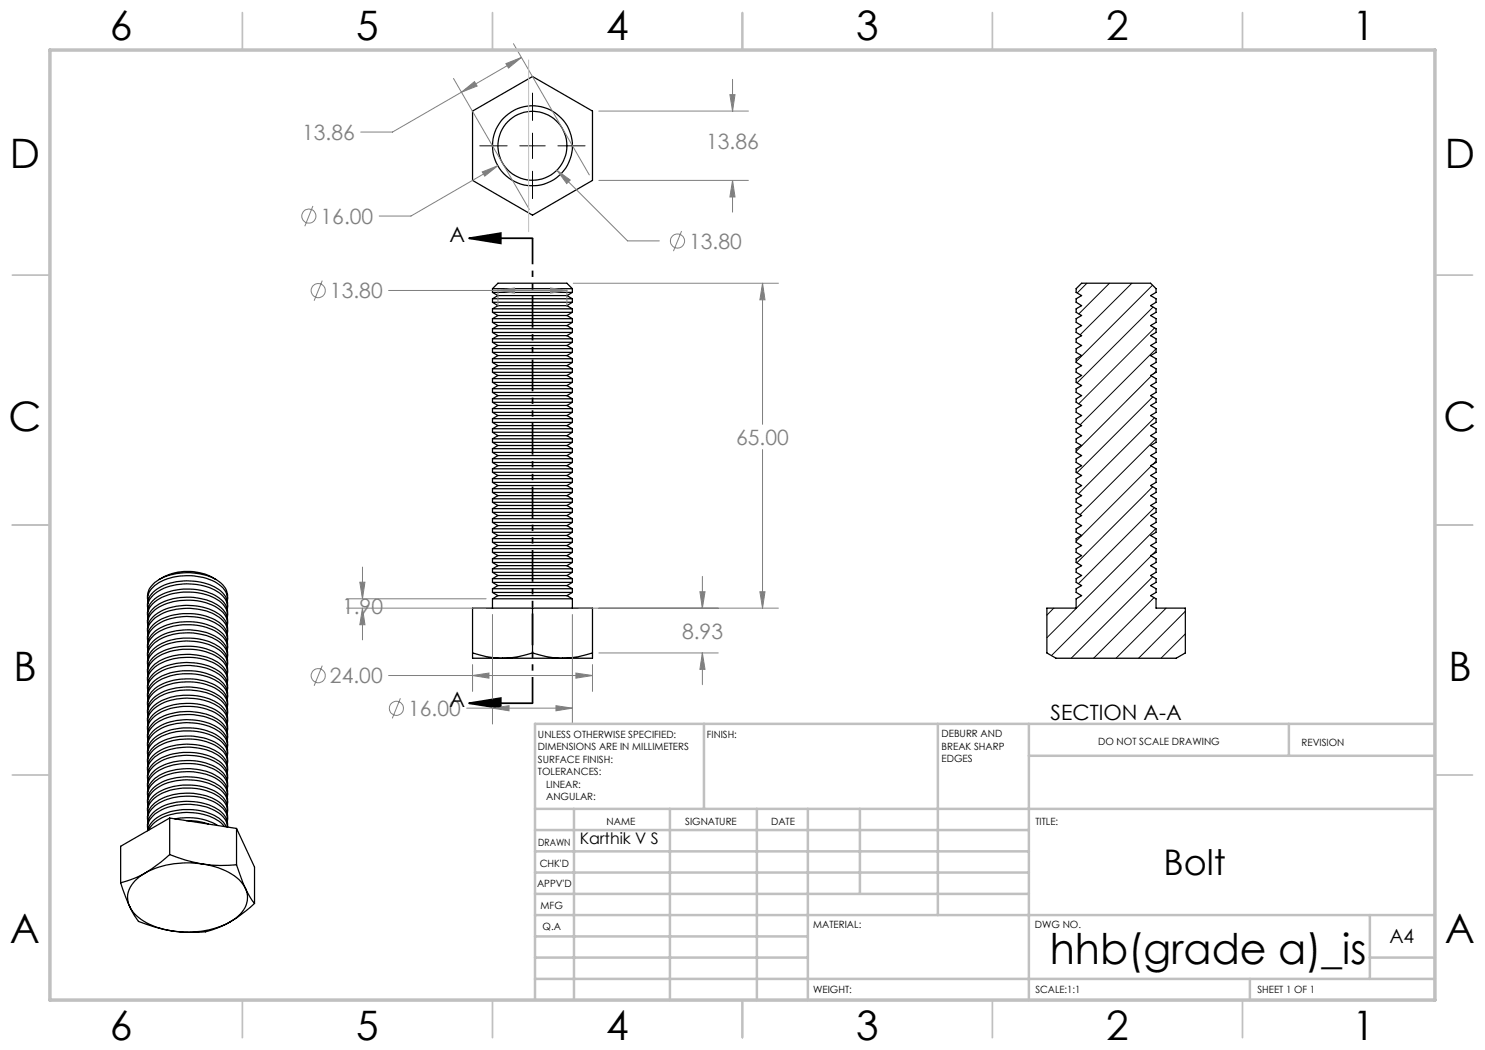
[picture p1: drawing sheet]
<svg xmlns="http://www.w3.org/2000/svg" width="297mm" height="210mm" viewBox="0 0 297 210" stroke-linecap="round" stroke-linejoin="round" font-family="sans-serif">
<g fill="none" stroke="#000" stroke-width=".25">
<path d="M94.5 22.2l12-6.9 12 6.9v13.9l-12 6.9-12-6.9zM98.5 58.5h16M98.5 57.7h16M98.5 59.8h16M98.5 57.7l1.1-1.1h13.8l1.1 1.1M98.5 57.7v.8M98.5 59.8v.7M98.5 58.5l1.1 .6M99.6 59.1h13.8M99.6 59.1l-1.1 .7M113.4 59.1l1.1 .7M114.5 57.7v.8"/>
<path d="M114.5 59.8v.7M114.5 58.5l-1.1 .6M215.2 57.7l1.1-1.1h13.8l1.1 1.1v.8l-1.1 .6 1.1 .7v.7l-1.1 .6 1.1 .7v.7l-1.1 .6 1.1 .6v.8l-1.1 .6 1.1 .6v.8l-1.1 .6 1.1 .7v.7l-1.1 .6 1.1 .6v.8l-1.1 .6 1.1 .6v.8l-1.1 .6 1.1 .7v.7l-1.1 .6 1.1 .6v.8l-1.1 .6 1.1 .6v.8l-1.1 .6 1.1 .7v.7l-1.1 .6 1.1 .6v.8l-1.1 .6 1.1 .6v.8l-1.1 .6 1.1 .7v.7l-1.1 .6 1.1 .7v.7l-1.1 .6 1.1 .6v.8l-1.1 .6 1.1 .6v.8l-1.1 .6 1.1 .7v.7l-1.1 .6 1.1 .6v.8l-1.1 .6 1.1 .6v.8l-1.1 .6 1.1 .7v.7l-1.1 .6 1.1 .6v.8l-1.1 .6 1.1 .6v.8l-1.1 .6 1.1 .7v.7l-1.1 .6 1.1 .6v.8l-1.1 .6 1.1 .6v.8l-1.1 .6 1.1 .7v.7l-1.1 .6 1.1 .7v.7l-1.1 .6 1.1 .6v.8l-1.1 .6 1.1 .6v.8l-1.1 .6 1.1 .7v1.8h5.9v9l-1.9 1h-24l-1.8-1v-9h5.8v-1.8l1.1-.7-1.1-.6v-.8l1.1-.6-1.1-.6v-.8l1.1-.6-1.1-.6v-.7l1.1-.7-1.1-.6v-.7l1.1-.7-1.1-.6v-.8l1.1-.6-1.1-.6v-.8l1.1-.6-1.1-.6v-.7l1.1-.7-1.1-.6v-.8l1.1-.6-1.1-.6v-.8l1.1-.6-1.1-.6v-.7l1.1-.7-1.1-.6v-.8l1.1-.6-1.1-.6v-.8l1.1-.6-1.1-.6v-.7l1.1-.7-1.1-.6v-.8l1.1-.6-1.1-.6v-.8l1.1-.6-1.1-.6v-.7l1.1-.7-1.1-.6v-.7l1.1-.7-1.1-.6v-.8l1.1-.6-1.1-.6v-.8l1.1-.6-1.1-.6v-.7l1.1-.7-1.1-.6v-.8l1.1-.6-1.1-.6v-.8l1.1-.6-1.1-.6v-.7l1.1-.7-1.1-.6v-.8l1.1-.6-1.1-.6v-.8l1.1-.6-1.1-.6v-.7l1.1-.7-1.1-.6v-.8l1.1-.6-1.1-.6v-.8l1.1-.6-1.1-.6v-.7l1.1-.7-1.1-.6v-.7l1.1-.7-1.1-.6zM98.5 60.5h16M98.5 62.5h16M98.5 61.8h16M98.5 64.5h16M98.5 63.7h16M98.5 66.5h16M98.5 65.7h16M98.5 68.5h16M98.5 67.8h16"/>
<path d="M98.5 70.5h16M98.5 69.7h16M98.5 72.5h16M98.5 71.7h16M98.5 74.5h16M98.5 73.8h16M98.5 76.5h16M98.5 75.7h16M98.5 78.5h16M98.5 77.7h16M98.5 79.8h16M98.5 61.8v.7"/>
<path d="M98.5 63.7v.8M98.5 65.7v.8M98.5 67.8v.7M98.5 69.7v.8M98.5 71.7v.8M98.5 73.8v.7M98.5 75.7v.8M98.5 77.7v.8M98.5 79.8v.7M98.5 60.5l1.1 .6M98.5 62.5l1.1 .6M98.5 64.5l1.1 .6"/>
<path d="M98.5 66.5l1.1 .6M98.5 68.5l1.1 .6M98.5 70.5l1.1 .6M98.5 72.5l1.1 .6M98.5 74.5l1.1 .6M98.5 76.5l1.1 .6M98.5 78.5l1.1 .6M99.6 61.1h13.8M99.6 63.1h13.8M99.6 65.1h13.8M99.6 67.1h13.8M99.6 69.1h13.8"/>
<path d="M99.6 71.1h13.8M99.6 73.1h13.8M99.6 75.1h13.8M99.6 77.1h13.8M99.6 79.1h13.8M99.6 73.1l-1.1 .7M99.6 75.1l-1.1 .6M99.6 61.1l-1.1 .7M99.6 77.1l-1.1 .6M99.6 63.1l-1.1 .6M99.6 79.1l-1.1 .7M99.6 65.1l-1.1 .6"/>
<path d="M99.6 67.1l-1.1 .7M99.6 69.1l-1.1 .6M99.6 71.1l-1.1 .6M113.4 73.1l1.1 .7M113.4 61.1l1.1 .7M113.4 77.1l1.1 .6M113.4 63.1l1.1 .6M113.4 65.1l1.1 .6M113.4 67.1l1.1 .7M113.4 69.1l1.1 .6M113.4 71.1l1.1 .6M113.4 75.1l1.1 .6"/>
<path d="M113.4 79.1l1.1 .7M114.5 61.8v.7M114.5 63.7v.8M114.5 65.7v.8M114.5 67.8v.7M114.5 69.7v.8M114.5 71.7v.8M114.5 73.8v.7M114.5 75.7v.8M114.5 77.7v.8M114.5 79.8v.7M114.5 60.5l-1.1 .6"/>
<path d="M114.5 62.5l-1.1 .6M114.5 64.5l-1.1 .6M114.5 66.5l-1.1 .6M114.5 68.5l-1.1 .6M114.5 70.5l-1.1 .6M114.5 72.5l-1.1 .6M114.5 74.5l-1.1 .6M114.5 76.5l-1.1 .6M114.5 78.5l-1.1 .6M98.5 80.5h16M98.5 82.5h16M98.5 81.7h16"/>
<path d="M98.5 84.5h16M98.5 83.7h16M98.5 86.5h16M98.5 85.8h16M98.5 88.5h16M98.5 87.8h16M98.5 90.5h16M98.5 89.7h16M98.5 92.5h16M98.5 91.7h16M98.5 94.5h16M98.5 93.8h16"/>
<path d="M98.5 96.5h16M98.5 95.7h16M98.5 98.5h16M98.5 97.7h16M98.5 99.8h16M98.5 81.7v.8M98.5 83.7v.8M98.5 85.8v.7M98.5 87.8v.7M98.5 89.7v.8M98.5 91.7v.8M98.5 93.8v.7"/>
<path d="M98.5 95.7v.8M98.5 97.7v.8M98.5 99.8v.7M98.5 80.5l1.1 .6M98.5 82.5l1.1 .6M98.5 84.5l1.1 .6M98.5 86.5l1.1 .6M98.5 88.5l1.1 .6M98.5 90.5l1.1 .6M98.5 92.5l1.1 .6M98.5 94.5l1.1 .6M98.5 96.5l1.1 .6"/>
<path d="M98.5 98.5l1.1 .6M99.6 81.1h13.8M99.6 83.1h13.8M99.6 85.1h13.8M99.6 87.1h13.8M99.6 89.1h13.8M99.6 91.1h13.8M99.6 93.1h13.8M99.6 95.1h13.8M99.6 97.1h13.8M99.6 99.1h13.8M99.6 83.1l-1.1 .6"/>
<path d="M99.6 85.1l-1.1 .7M99.6 87.1l-1.1 .7M99.6 89.1l-1.1 .6M99.6 91.1l-1.1 .6M99.6 93.1l-1.1 .7M99.6 81.1l-1.1 .6M99.6 97.1l-1.1 .6M99.6 99.1l-1.1 .7M99.6 95.1l-1.1 .6M113.4 87.1l1.1 .7M113.4 91.1l1.1 .6M113.4 81.1l1.1 .6"/>
<path d="M113.4 83.1l1.1 .6M113.4 85.1l1.1 .7M113.4 89.1l1.1 .6M113.4 93.1l1.1 .7M113.4 95.1l1.1 .6M113.4 97.1l1.1 .6M113.4 99.1l1.1 .7M114.5 81.7v.8M114.5 83.7v.8M114.5 85.8v.7M114.5 87.8v.7M114.5 89.7v.8"/>
<path d="M114.5 91.7v.8M114.5 93.8v.7M114.5 95.7v.8M114.5 97.7v.8M114.5 99.8v.7M114.5 80.5l-1.1 .6M114.5 82.5l-1.1 .6M114.5 84.5l-1.1 .6M114.5 86.5l-1.1 .6M114.5 88.5l-1.1 .6M114.5 90.5l-1.1 .6M114.5 92.5l-1.1 .6"/>
<path d="M114.5 94.5l-1.1 .6M114.5 96.5l-1.1 .6M114.5 98.5l-1.1 .6M29.5 119.8a4.1 4.1 0 0 1 2.8-4.2 12.2 12.2 0 0 1 11.6 .7 3.6 3.6 0 0 1 1.6 3.5M31.9 115.9a10.9 10.9 0 0 1 11.3 0M98.5 100.5h16M98.5 102.5h16M98.5 101.7h16M98.5 104.5h16M98.5 103.7h16M98.5 106.5h16M98.5 105.8h16"/>
<path d="M98.5 108.5h16M98.5 107.7h16M98.5 110.5h16M98.5 109.7h16M98.5 112.5h16M98.5 111.8h16M98.5 114.5h16M98.5 113.8h16M98.5 116.5h16M98.5 115.7h16M98.5 118.5h16M98.5 117.7h16"/>
<path d="M98.5 119.8h16M98.5 101.7v.8M98.5 103.7v.8M98.5 105.8v.7M98.5 107.7v.8M98.5 109.7v.8M98.5 111.8v.7M98.5 113.8v.7M98.5 115.7v.8M98.5 117.7v.8M98.5 119.8v1.8M98.5 100.5l1.1 .6"/>
<path d="M98.5 102.5l1.1 .6M98.5 104.5l1.1 .6M98.5 106.5l1.1 .6M98.5 108.5l1.1 .6M98.5 110.5l1.1 .6M98.5 112.5l1.1 .6M98.5 114.5l1.1 .6M98.5 116.5l1.1 .6M98.5 118.5l1.1 .6M99.6 101.1h13.8M99.6 103.1h13.8M99.6 105.1h13.8"/>
<path d="M99.6 107.1h13.8M99.6 109.1h13.8M99.6 111.1h13.8M99.6 113.1h13.8M99.6 115.1h13.8M99.6 117.1h13.8M99.6 119.1h13.8M99.6 103.1l-1.1 .6M99.6 105.1l-1.1 .7M99.6 109.1l-1.1 .6M99.6 111.1l-1.1 .7M99.6 113.1l-1.1 .7"/>
<path d="M99.6 115.1l-1.1 .6M99.6 101.1l-1.1 .6M99.6 117.1l-1.1 .6M99.6 119.1l-1.1 .7M99.6 107.1l-1.1 .6M113.4 105.1l1.1 .7M113.4 101.1l1.1 .6M113.4 117.1l1.1 .6M113.4 103.1l1.1 .6M113.4 119.1l1.1 .7M113.4 107.1l1.1 .6M113.4 109.1l1.1 .6"/>
<path d="M113.4 111.1l1.1 .7M113.4 113.1l1.1 .7M113.4 115.1l1.1 .6M114.5 101.7v.8M114.5 103.7v.8M114.5 105.8v.7M114.5 107.7v.8M114.5 109.7v.8M114.5 111.8v.7M114.5 113.8v.7M114.5 115.7v.8M114.5 117.7v.8"/>
<path d="M114.5 119.8v1.8M114.5 100.5l-1.1 .6M114.5 102.5l-1.1 .6M114.5 104.5l-1.1 .6M114.5 106.5l-1.1 .6M114.5 108.5l-1.1 .6M114.5 110.5l-1.1 .6M114.5 112.5l-1.1 .6M114.5 114.5l-1.1 .6M114.5 116.5l-1.1 .6M114.5 118.5l-1.1 .6M29.5 139.3a4.1 4.1 0 0 1 2.8-4.1 12.5 12.5 0 0 1 11.6 .7 3.7 3.7 0 0 1 1.6 3.4"/>
<path d="M29.5 137.7a4.1 4.1 0 0 1 2.8-4.1 12.1 12.1 0 0 1 11.9 1 3.5 3.5 0 0 1 1.3 3.1M29.5 136.1a4.1 4.1 0 0 1 2.8-4.1 12.2 12.2 0 0 1 11.6 .7 3.6 3.6 0 0 1 1.6 3.4M29.5 134.5a4.1 4.1 0 0 1 2.8-4.2 12.2 12.2 0 0 1 11.6 .7 3.6 3.6 0 0 1 1.6 3.5M29.5 132.8a4.1 4.1 0 0 1 2.8-4.1 12.1 12.1 0 0 1 11.9 1 3.5 3.5 0 0 1 1.3 3.1M29.5 131.2a4.1 4.1 0 0 1 2.8-4.1 12.2 12.2 0 0 1 11.6 .7 3.6 3.6 0 0 1 1.6 3.4M29.5 129.6a4.1 4.1 0 0 1 2.8-4.2 12.2 12.2 0 0 1 11.6 .7 3.6 3.6 0 0 1 1.6 3.5M29.5 127.9a4.1 4.1 0 0 1 2.8-4.1 12.5 12.5 0 0 1 11.6 .7 3.7 3.7 0 0 1 1.6 3.4M29.5 126.3a4.1 4.1 0 0 1 2.8-4.1 12.1 12.1 0 0 1 11.9 1 3.5 3.5 0 0 1 1.3 3.1M29.5 124.7a4.1 4.1 0 0 1 2.8-4.2 12.2 12.2 0 0 1 11.6 .7 3.6 3.6 0 0 1 1.6 3.5M29.5 123a4.1 4.1 0 0 1 2.8-4.1 12.2 12.2 0 0 1 11.6 .7 3.6 3.6 0 0 1 1.6 3.4M29.5 121.4a4.1 4.1 0 0 1 2.8-4.1 12.1 12.1 0 0 1 11.9 1 3.5 3.5 0 0 1 1.3 3.1M29.6 139.9a3.6 3.6 0 0 1 2.3-3.8 12.3 12.3 0 0 1 12 .4 3.4 3.4 0 0 1 1.6 3.4"/>
<path d="M29.6 138.2a3.6 3.6 0 0 1 2.3-3.7 11.9 11.9 0 0 1 12.3 .7 3.3 3.3 0 0 1 1.3 3M29.6 136.6a3.9 3.9 0 0 1 2.7-4 12.2 12.2 0 0 1 11.6 .7 3.4 3.4 0 0 1 1.6 3.3M29.6 135a3.6 3.6 0 0 1 2.3-3.8 12.3 12.3 0 0 1 12 .4 3.4 3.4 0 0 1 1.6 3.4M29.6 133.3a3.6 3.6 0 0 1 2.3-3.7 12.3 12.3 0 0 1 12 .4 3.4 3.4 0 0 1 1.6 3.3M29.6 131.7a3.4 3.4 0 0 1 1.8-3.5 12.1 12.1 0 0 1 12.5 .2 3.4 3.4 0 0 1 1.6 3.3M29.6 130.1a3.9 3.9 0 0 1 2.7-4.1 12.2 12.2 0 0 1 11.6 .7 3.4 3.4 0 0 1 1.6 3.4M29.6 128.4a3.6 3.6 0 0 1 2.3-3.7 12.3 12.3 0 0 1 12 .4 3.4 3.4 0 0 1 1.6 3.3M29.6 126.8a3.6 3.6 0 0 1 2.3-3.8 12.1 12.1 0 0 1 12 .5 3.4 3.4 0 0 1 1.6 3.3M29.6 125.2a3.9 3.9 0 0 1 2.7-4.1 12.2 12.2 0 0 1 11.6 .7 3.4 3.4 0 0 1 1.6 3.4M29.6 123.5a3.6 3.6 0 0 1 2.3-3.7 12.3 12.3 0 0 1 12 .4 3.4 3.4 0 0 1 1.6 3.3M29.6 121.9a3.6 3.6 0 0 1 2.3-3.8 12.3 12.3 0 0 1 12 .5 3.4 3.4 0 0 1 1.6 3.3M29.6 120.3a3.4 3.4 0 0 1 1.8-3.5 12.1 12.1 0 0 1 12.5 .1 3.4 3.4 0 0 1 1.6 3.4"/>
<path d="M94.5 130.6a18.5 18.5 0 0 0 6 1M94.5 130.6v1h6M94.5 130.6v-9h24v9M100.5 131.6h12M106.5 130.6a19 19 0 0 0 6 1M106.5 130.6a18.7 18.7 0 0 1-6 1M106.5 121.6v9M118.5 130.6a18.3 18.3 0 0 1-6 1M118.5 130.6v1h-6M29.5 159a4.1 4.1 0 0 1 2.8-4.2 12.2 12.2 0 0 1 11.6 .7 3.6 3.6 0 0 1 1.6 3.5M29.5 157.3a4.1 4.1 0 0 1 2.8-4.1 12.2 12.2 0 0 1 11.6 .7 3.6 3.6 0 0 1 1.6 3.4M29.5 155.7a4.1 4.1 0 0 1 2.8-4.2 12.1 12.1 0 0 1 11.9 1.1 3.5 3.5 0 0 1 1.3 3.1"/>
<path d="M29.5 154a4.1 4.1 0 0 1 2.8-4.1 12.1 12.1 0 0 1 11.9 1 3.5 3.5 0 0 1 1.3 3.1M29.5 152.4a4.1 4.1 0 0 1 2.8-4.1 12.2 12.2 0 0 1 11.6 .7 3.6 3.6 0 0 1 1.6 3.4M29.5 150.8a4.1 4.1 0 0 1 2.8-4.1 12.2 12.2 0 0 1 11.6 .7 3.6 3.6 0 0 1 1.6 3.4M29.5 149.1a4.1 4.1 0 0 1 2.8-4.1 12.1 12.1 0 0 1 11.9 1 3.5 3.5 0 0 1 1.3 3.1M29.5 147.5a4.1 4.1 0 0 1 2.8-4.1 12.2 12.2 0 0 1 11.6 .7 3.6 3.6 0 0 1 1.6 3.4M29.5 145.9a4.1 4.1 0 0 1 2.8-4.1 12.2 12.2 0 0 1 11.6 .7 3.6 3.6 0 0 1 1.6 3.4M29.5 144.2a4.1 4.1 0 0 1 2.8-4.1 12.1 12.1 0 0 1 11.9 1 3.5 3.5 0 0 1 1.3 3.1M29.5 142.6a4.1 4.1 0 0 1 2.8-4.1 12.1 12.1 0 0 1 11.9 1 3.5 3.5 0 0 1 1.3 3.1M29.5 141a4.1 4.1 0 0 1 2.8-4.1 12.2 12.2 0 0 1 11.6 .7 3.6 3.6 0 0 1 1.6 3.4M29.6 159.5a3.4 3.4 0 0 1 1.8-3.5 12.1 12.1 0 0 1 12.5 .1 3.4 3.4 0 0 1 1.6 3.4M29.6 157.8a3.9 3.9 0 0 1 2.7-4 12.2 12.2 0 0 1 11.6 .7 3.3 3.3 0 0 1 1.6 3.3M29.6 156.2a3.6 3.6 0 0 1 2.3-3.8 12.3 12.3 0 0 1 12 .5 3.4 3.4 0 0 1 1.6 3.3"/>
<path d="M29.6 154.6a3.4 3.4 0 0 1 1.8-3.5 12.1 12.1 0 0 1 12.5 .1 3.4 3.4 0 0 1 1.6 3.4M29.6 152.9a3.9 3.9 0 0 1 2.7-4 12.2 12.2 0 0 1 11.6 .7 3.4 3.4 0 0 1 1.6 3.3M29.6 151.3a3.6 3.6 0 0 1 2.3-3.8 12.3 12.3 0 0 1 12 .4 3.4 3.4 0 0 1 1.6 3.4M29.6 149.7a3.6 3.6 0 0 1 2.3-3.8 12.3 12.3 0 0 1 12 .4 3.4 3.4 0 0 1 1.6 3.4M29.6 148.1a3.9 3.9 0 0 1 2.7-4.1 12.2 12.2 0 0 1 11.6 .7 3.4 3.4 0 0 1 1.6 3.4M29.6 146.4a3.6 3.6 0 0 1 2.3-3.8 12.2 12.2 0 0 1 12 .5 3.3 3.3 0 0 1 1.6 3.3M29.6 144.8a3.6 3.6 0 0 1 2.3-3.8 12.3 12.3 0 0 1 12 .4 3.4 3.4 0 0 1 1.6 3.4M29.6 143.1a3.4 3.4 0 0 1 1.8-3.4 12.1 12.1 0 0 1 12.5 .1 3.4 3.4 0 0 1 1.6 3.3M29.6 141.5a3.9 3.9 0 0 1 2.7-4 12.2 12.2 0 0 1 11.6 .7 3.4 3.4 0 0 1 1.6 3.3M24.1 176.6l1.8 4.7M29 174.6a5.7 5.7 0 0 0-3.5 5.3l.4 1.4M29 174.6l-1.8 .9-3.1 1.1"/>
<path d="M29.5 165.5a4.1 4.1 0 0 1 2.8-4.1 12.1 12.1 0 0 1 11.9 1 3.4 3.4 0 0 1 1.3 3 4.3 4.3 0 0 0-3.1-3.6 12.2 12.2 0 0 0-11.4 1 3.3 3.3 0 0 0-1.4 3.2M29.5 163.9a4.1 4.1 0 0 1 2.8-4.2 12.2 12.2 0 0 1 11.6 .7 3.6 3.6 0 0 1 1.6 3.5M29.5 162.2a4.1 4.1 0 0 1 2.8-4.1 12.2 12.2 0 0 1 11.6 .7 3.6 3.6 0 0 1 1.6 3.4M29.5 160.6a4.1 4.1 0 0 1 2.8-4.2 12.1 12.1 0 0 1 11.9 1.1 3.5 3.5 0 0 1 1.3 3.1M29.6 164.4a3.9 3.9 0 0 1 2.7-4.1 12.2 12.2 0 0 1 11.6 .7 3.4 3.4 0 0 1 1.6 3.4M29.6 162.7a3.6 3.6 0 0 1 2.3-3.7 12.3 12.3 0 0 1 12 .4 3.4 3.4 0 0 1 1.6 3.3M29.6 161.1a3.6 3.6 0 0 1 2.3-3.8 12.3 12.3 0 0 1 12 .5 3.4 3.4 0 0 1 1.6 3.3M33.9 170.9a30.3 30.3 0 0 0 6.7 1.9M33.9 170.9l-1.7 1.5-3.2 2.2M33.9 163.6v7.3M33.9 163.6l13.4 2.1M33.9 163.6l-9.8 5.7v7.3"/>
<path d="M35 163.8a12 12 0 0 1 8.5 1.3M37.3 164.1a12 12 0 0 1 4.4 .7M40.6 172.8a26.8 26.8 0 0 0 6.7 .2M40.6 172.8a12.3 12.3 0 0 1 7.9 4l.6 .9M40.6 172.8a18.3 18.3 0 0 0-11.6 1.8M44.9 165.3a9.5 9.5 0 0 0-7.6-2.8 8.9 8.9 0 0 0-7.3 3l-.3 .5M45.3 165.4a7 7 0 0 0-5.3-3.3 11.3 11.3 0 0 0-9.4 2.1l-.6 .7-.5 1.2M47.3 173l1.8 4.7M47.3 165.7v7.3M47.3 165.7l3.6 7.7v7.3M49.1 177.7a4.8 4.8 0 0 1-2 6l-1.1 .7M49.1 177.7l.9 1.7 .9 1.3"/>
<path d="M25.9 181.3a9.3 9.3 0 0 0 6.2 4.4l2.3 .5M25.9 181.3l1 1.8 .8 1.2a32.2 32.2 0 0 0 6.7 1.9M46 184.4a18.5 18.5 0 0 1-11.6 1.8M46 184.4a14.5 14.5 0 0 1-9.6 2l-2-.2M50.9 180.7l-3.6 2.9-1.3 .8"/>
<circle cx="106.5" cy="29.1" r="6.9"/>
<circle cx="106.5" cy="29.2" r="8"/>
</g>
<g fill="none" stroke="#000" stroke-width=".2">
<path d="M106.5 18.6v5.5M96 29.2h5.4M104 29.2h5M106.5 26.6v5.1M106.5 34.2v5.5M111.6 29.2h5.4M217.4 56.6l-2 2M221.9 56.6l-6.1 6.2M226.4 56.6l-10.4 10.3M230.5 57l-15.3 15.3M215.3 67.7l-.1 .1M230.3 75.2l-15.1 15.1"/>
<path d="M230.6 79.4l-15.2 15.2M230.6 61.4l-15.2 15.2M230.9 65.6l-15.2 15.2M231.2 69.8l-15.2 15.1M231.2 74.3l-.5 .5M215.3 85.7l-.1 .1M230.3 93.2l-15.1 15M230.5 97.4l-15.1 15.2M230.9 83.6l-15.2 15.2M231.2 87.7l-15.2 15.2M231.2 92.2l-.6 .6M230.2 111.2l-19.9 19.9"/>
<path d="M230.5 115.3l-16.3 16.3M230.8 119.5l-12.1 12.1M230.9 101.6l-15.2 15.1M231.2 105.7l-21.8 21.9M231.2 110.2l-.7 .7M210.7 121.6l-1.3 1.4M233.2 121.6l-10 10M237.1 122.3l-9.4 9.3M237.1 126.8l-4.9 4.8"/>
</g>
<g fill="none" stroke="#808080" stroke-width=".2">
<path d="M90.7 15.7l15.2 26.2M92.3 18.4l2.6-2.1 .5 .9zM101.2 12.7l3.1-1.2-2.6 2.1zM102.7 8.7l15.2 26.3M104.3 11.5l-25.8 14.9h-6.4M146 18.9h1l-.5 3.3zM146.5 15.9v6.3M96.4 34.4l3.2-1.2-2.7 2zM99.6 33.2l-17.4 10h-6.4M111.4 34l2.7 2-.8 .7zM111.4 34l14.1 14.2h6.4M119.8 36.1h29.9"/>
<path d="M119.8 22.2h29.9M146.5 36.1l.5 3.3h-1zM146.5 36.1v6.3M62.6 41.2l-1.6 4.1M64.5 56.1l-1.7 4M77.7 58.1h35.7M99.6 58.1l3.3-.5v1zM99.6 57.9v3.4M110.1 57.6l3.3 .5-3.3 .5zM113.4 57.9v3.4M114.7 56.6h41M136.3 46.2l-1.6 4"/>
<path d="M152.5 56.6l.5 3.4h-1zM152.5 56.6v28.3M152.5 89.9v31.7M69.3 119.8h27.9M72 116.4h1l-.5 3.4zM72.5 113.4v6.4M140 118.3h1l-.5 3.3zM140.5 115.3v6.3M152 118.3h1l-.5 3.3zM64.5 133.1l-1.7 4.1M69.3 121.6h27.9M72.5 121.6l.5 3.3h-1z"/>
<path d="M72.5 121.6v6.4M77.7 135.1h40.8M80.1 139.7l-1.6 4M94.5 135.1l3.3-.5v1zM94.5 132.9v5.4M98.5 122.9v21.9M114.5 122.9v21.9M115.2 134.6l3.3 .5-3.3 .5zM115.7 121.6h40M118.5 132.9v5.4M119.8 130.6h23.9M140.5 130.6l.5 3.3h-1z"/>
<path d="M140.5 130.6v6.3M93.3 141.6h21.2M98.5 141.6l3.3-.5v1.1zM111.2 141.1l3.3 .5-3.3 .6z"/>
<circle cx="61.8" cy="43.2" r="1.41"/>
<circle cx="63.6" cy="58.1" r="1.42"/>
<circle cx="135.5" cy="48.2" r="1.42"/>
<circle cx="63.6" cy="135.1" r="1.42"/>
<circle cx="79.3" cy="141.7" r="1.4"/>
</g>
<path d="M93.8 47.7l6.4-1.1v2.1zM93.8 47.7h12.7M93.8 140.6l6.4-1v2.1zM93.8 140.6h12.7" fill="none" stroke="#000" stroke-width=".35"/>
<path d="M106.5 47.6v93" fill="none" stroke="#000" stroke-width=".35" stroke-dasharray="6.3 1.3 1.3 1.3 1.3 1.3" stroke-dashoffset="1.1" stroke-linecap="butt"/>
<path d="M105.7 12v34.3" fill="none" stroke="#c0c0c0" stroke-width=".2"/>
<g fill="none" stroke="#c0c0c0" stroke-width=".35">
<path d="M48.5 2.5v7.5M98.5 2.5v7.5M148.5 2.5v7.5M198.5 2.5v7.5M248.5 2.5v7.5M2.5 55h7.5M287 55h7.5M2.5 105h7.5M287 105h7.5M2.5 155h7.5M287 155h7.5M48.5 200v7.5"/>
<path d="M98.5 200v7.5M148.5 200v7.5M198.5 200v7.5M248.5 200v7.5"/>
</g>
<g fill="none" stroke="#c0c0c0" stroke-width=".5">
<path d="M140.8 144.8v17M187.6 144.8v38.2M205.8 144.8v55.2M205.8 151.2h81.2M257.8 144.8v6.4M287 144.8h-180v55.2M107 161.8h180M107 178.8h98.8M107 174.5h98.8M107 170.3h98.8M107 166h98.8M114.8 161.8v38.2"/>
<path d="M134 161.8v38.2M151.4 161.8v38.2M161.6 161.8v38.2M172 161.8v17M107 195.8h180M107 191.5h54.6M107 187.3h54.6M107 183h180M250 195.8v4.2M274 191.5h13M274 183v12.8"/>
</g>
<path d="M10 10h277v190h-277z" fill="none" stroke="#c0c0c0" stroke-width=".7"/>
<path d="M93.8 47.7l6.4-1.1v2.1zM93.8 140.6l6.4-1v2.1z" fill="#000"/>
<path d="M140 118.3h1l-.5 3.3zM140.5 130.6l.5 3.3h-1zM94.5 135.1l3.3-.5v1zM115.2 134.6l3.3 .5-3.3 .5zM110.1 57.6l3.3 .5-3.3 .5zM99.6 58.1l3.3-.5v1zM152.5 56.6l.5 3.4h-1zM152 118.3h1l-.5 3.3zM72 116.4h1l-.5 3.4zM72.5 121.6l.5 3.3h-1zM111.2 141.1l3.3 .5-3.3 .6zM98.5 141.6l3.3-.5v1.1zM146.5 36.1l.5 3.3h-1zM146 18.9h1l-.5 3.3zM92.3 18.4l2.6-2.1 .5 .9zM101.2 12.7l3.1-1.2-2.6 2.1zM96.4 34.4l.5 .8 2.7-2zM111.4 34l1.9 2.7 .8-.7z" fill="#808080"/>
<text font-size="8.5" x="210" y="192.7">hhb(grade a)_is</text>
<g font-size="8.1">
<text x="22" y="8">6</text>
<text x="71.2" y="8">5</text>
<text x="121.2" y="8">4</text>
<text x="171.2" y="8">3</text>
<text x="221.2" y="8">2</text>
<text x="270.5" y="8">1</text>
<text x="2" y="33.6">D</text>
<text x="289" y="33.6">D</text>
<text x="1.7" y="86.1">C</text>
<text x="288.7" y="86.1">C</text>
<text x="2.7" y="136.1">B</text>
<text x="289.7" y="136.1">B</text>
<text x="2" y="188.6">A</text>
<text x="289" y="188.6">A</text>
<text x="22" y="208">6</text>
<text x="71.2" y="208">5</text>
<text x="121.2" y="208">4</text>
<text x="171.2" y="208">3</text>
<text x="221.2" y="208">2</text>
<text x="270.5" y="208">1</text>
</g>
<text font-size="7.1" x="232.7" y="175">Bolt</text>
<g font-size="4.2" fill="#808080">
<text x="60.4" y="28">13.86</text>
<text x="141.2" y="29.7">13.86</text>
<text x="64.1" y="44.8">16.00</text>
<text x="137.8" y="49.7">13.80</text>
<text x="66" y="59.7">13.80</text>
<text x="147.2" y="89">65.00</text>
<text x="68.4" y="122.8">1.90</text>
<text x="136.4" y="127.9">8.93</text>
<text x="66" y="136.7">24.00</text>
<text x="81.6" y="143.2">16.00</text>
</g>
<g font-size="4.2">
<text x="89.9" y="48.4">A</text>
<text x="89.9" y="141.4">A</text>
<text x="210.1" y="144">SECTION A-A</text>
</g>
<text font-size="3.9" x="277.9" y="188.5">A4</text>
<text font-size="3.2" x="115.9" y="168.8">Karthik V S</text>
<g font-size="2">
<text x="107.6" y="147.6">UNLESS OTHERWISE SPECIFIED:</text>
<text x="141.4" y="147.6">FINISH:</text>
<text x="188.3" y="147.5">DEBURR AND</text>
<text x="188.3" y="150">BREAK SHARP</text>
<text x="219.6" y="149">DO NOT SCALE DRAWING</text>
<text x="260.3" y="149.2">REVISION</text>
<text x="107.6" y="150.1">DIMENSIONS ARE IN MILLIMETERS</text>
<text x="107.6" y="152.6">SURFACE FINISH:</text>
<text x="107.6" y="155.1">TOLERANCES:</text>
<text x="188.3" y="152.5">EDGES</text>
<text x="109.2" y="157.6">LINEAR:</text>
<text x="109.2" y="160.1">ANGULAR:</text>
<text x="121.3" y="165">NAME</text>
<text x="137" y="164.9">SIGNATURE</text>
<text x="154.2" y="164.9">DATE</text>
<text x="207.1" y="164.9">TITLE:</text>
<text x="107.6" y="169.1">DRAWN</text>
<text x="107.9" y="173.3">CHK'D</text>
<text x="107.4" y="177.4">APPV'D</text>
<text x="108.1" y="181.8">MFG</text>
<text x="108.5" y="186">Q.A</text>
<text x="162.6" y="185.5">MATERIAL:</text>
<text x="207" y="185.5">DWG NO.</text>
<text x="162.6" y="198.5">WEIGHT:</text>
<text x="207.1" y="198.6">SCALE:1:1</text>
<text x="251.5" y="198.6">SHEET 1 OF 1</text>
</g>
</svg>
